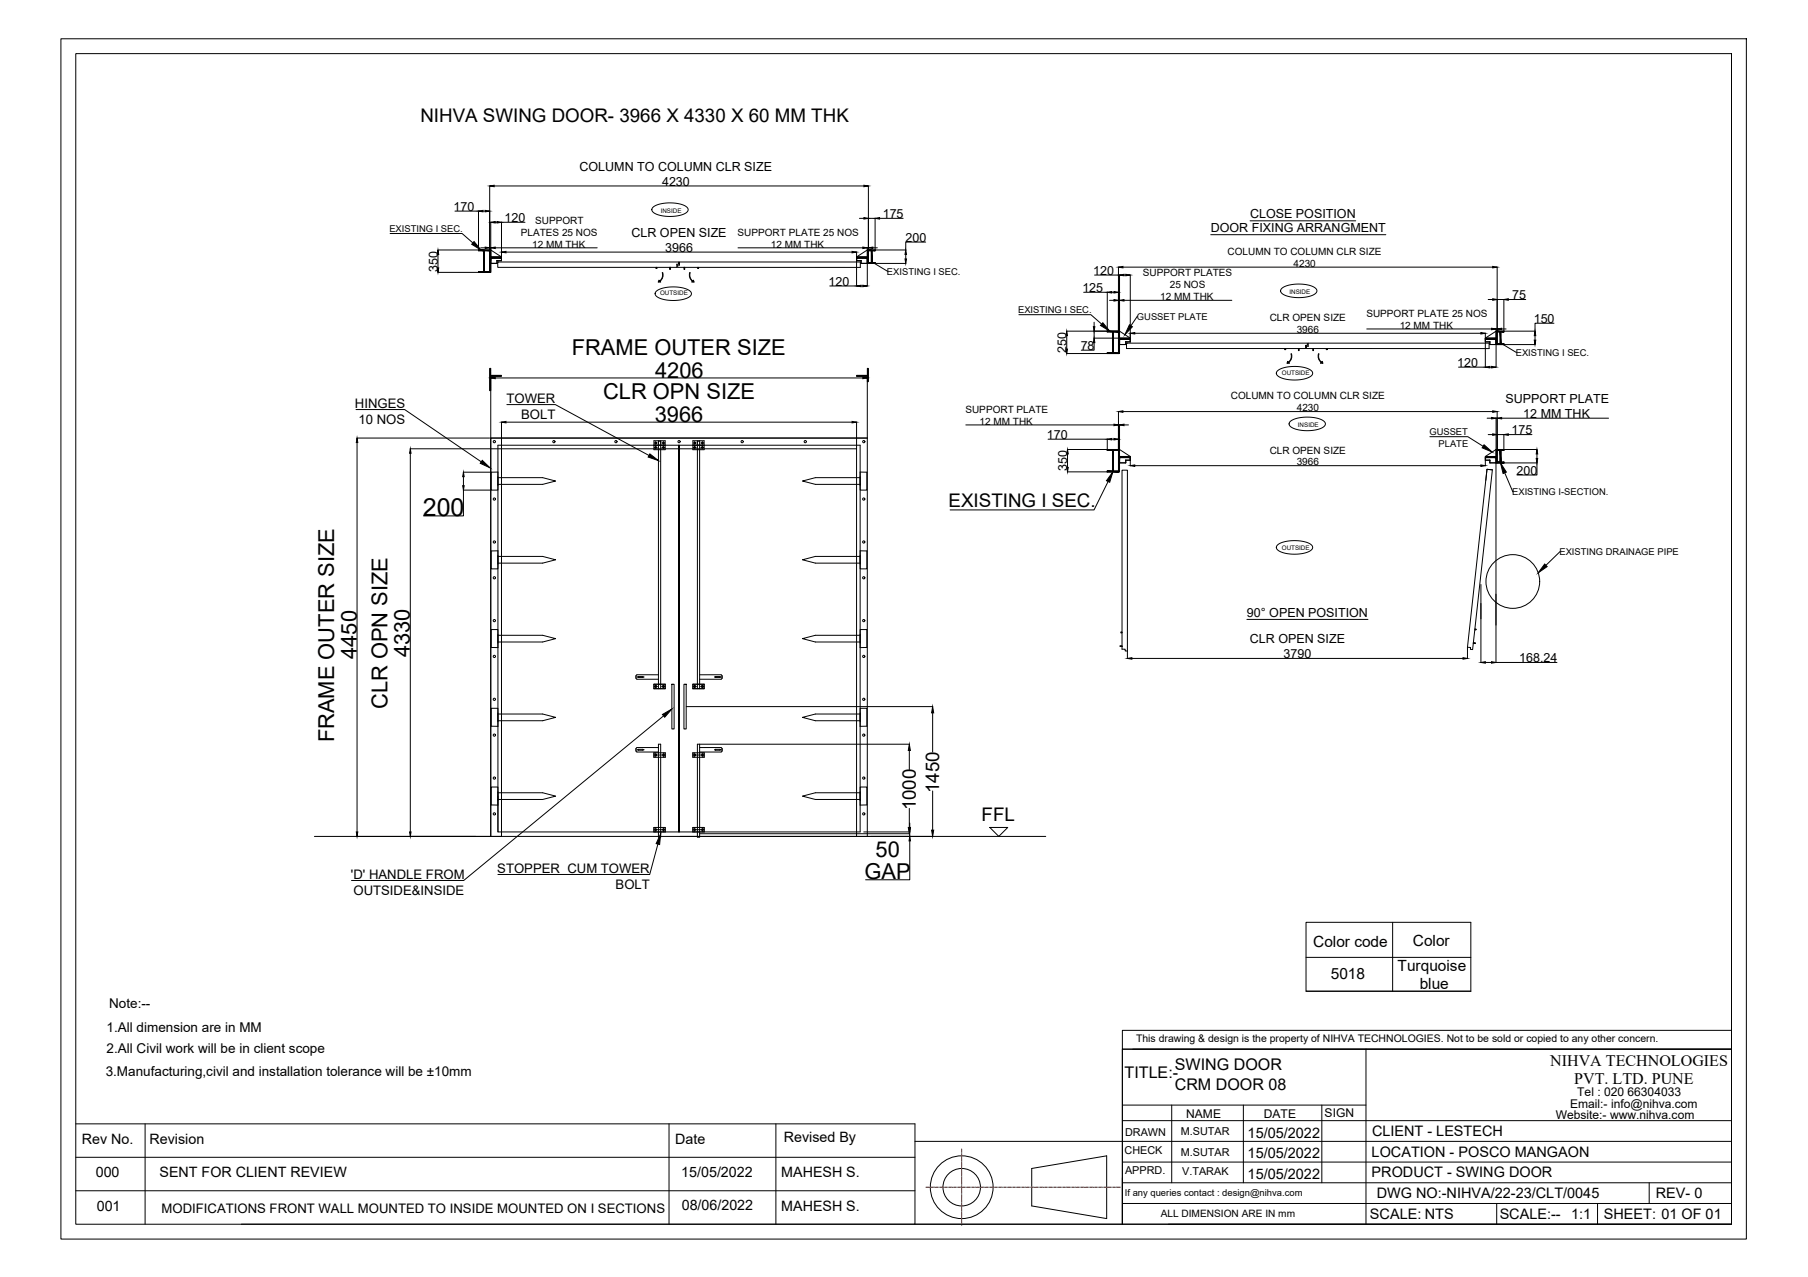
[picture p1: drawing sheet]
<svg xmlns="http://www.w3.org/2000/svg" width="841mm" height="594mm" viewBox="0 0 841 594" stroke-linecap="round" stroke-linejoin="round" font-family="sans-serif">
<!-- layer: 0 -->
<g fill="none" stroke="#000" stroke-width=".47">
<path d="M28 18h784v558h-784zM35 25h770v545h-770zM696 215v76M689 272v16M608 429h76v32h-76zM648 429v32M608 445h76M522 479h283v9h-283zM608 461h76M522 488h283v82h-283zM522 488v82h-96M527 488h278"/>
<path d="M635 488v82M522 514h113M545 514v36M578 514v36M615 514v36M35 523h391v47h-314M35 538h391M67 523v47M311 523v47M361 523v47M426 531h379M522 521h283"/>
<path d="M35 554h391M480 544l35-6v29l-35-6zM522 550h283M522 541h283M522 560h283M696 560v10M743 560v10M767 550v10M543 570h262"/>
<circle cx="704" cy="271" r="12"/>
<circle cx="447" cy="552" r="15"/>
<circle cx="447" cy="552" r="9"/>
</g>
<g fill="none" stroke="#f00" stroke-width=".47">
<path d="M447 534v2M447 536v1M447 537v1M447 538v1M447 539v1M431 552h1M432 552h1M433 552h1M435 552h.1M435 552h1M437 552h.1M437 552h2"/>
<path d="M439 552h.1M439 552h2M441 552h.1M441 552h2M443 552h.1M444 552h1M445 552h.1M446 552h1M447 552h1M447 541h.1M447 541v1M447 543h.1"/>
<path d="M447 543v2M447 545h.1M447 545v2M447 547h.1M447 547v2M447 549h.1M447 550v1M447 551h.1M447 552v1M447 553h.1M447 554v1M447 555v1"/>
<path d="M447 556v1M447 557v1M447 558v1M447 560h.1M448 552h1M449 552h1M450 552h1M451 552h1M452 552h1M454 552h.1M454 552h1M456 552h.1"/>
<path d="M456 552h2M458 552h.1M458 552h2M460 552h.1M460 552h2M462 552h.1M463 552h1M464 552h.1M465 552h1M466 552h1M467 552h1M468 552h1"/>
<path d="M469 552h1M471 552h.1M471 552h1M473 552h.1M473 552h1M475 552h.1M475 552h2M477 552h.1M477 552h2M479 552h.1M480 552h1M481 552h.1"/>
<path d="M482 552h1M483 552h.1M484 552h1M485 552h1M486 552h1M487 552h1M488 552h1M490 552h.1M490 552h1M492 552h.1M492 552h2M494 552h.1"/>
<path d="M494 552h2M496 552h.1M496 552h2M498 552h.1M499 552h1M500 552h.1M501 552h1M502 552h1M503 552h1M504 552h1M505 552h1M506 552h1"/>
<path d="M507 552h1M509 552h.1M509 552h1M511 552h.1M511 552h2M513 552h.1M513 552h2M515 552h.1M515 552h2M517 552h.1M518 552h1M519 552h.1"/>
<path d="M520 552h1M447 560v1M447 562h.1M447 562v2M447 564h.1M447 564v2M447 566h.1M447 566v2M447 568h.1M447 569v1"/>
</g>
<!-- layer: Layer3 -->
<g fill="none" stroke="#000" stroke-width=".47">
<path d="M212 98h11v19h2v9l-2 1M225 98h1M228 86v31v-1M230 87h172M304 96a15 15 0 0 1 16 1 4 4 0 0 1-4 3l-5 1a7 7 0 0 1-8-4zM404 86v30l-1 1M181 109h34l5 4M204 116h24l-3 1v9l3 1h-5M204 118v7M224 115h2M228 116v11zM228 115h.1"/>
<path d="M228 118v-1v1M228 116h.1M228 103v18v1M228 116l5 4M228 116v1M228 117h.1M228 117v1M228 118h.1M228 118v1M228 119h.1M228 119v1M228 120h.1"/>
<path d="M229 120h-1M229 120l-1 1M229 120h.1M230 120h-2M230 120h-1M230 120h.1M230 115h48M230 103h1M231 120h-1M231 120h.1M232 120h-1M232 120h.1"/>
<path d="M233 120h-1M233 120h.1M235 117h161M244 103h-11v18M343 115h58M398 117v16h-12M399 120h-1M399 120h.1M400 120h-1M400 102h2M400 120h.1M401 120h-1"/>
<path d="M401 120h.1M402 120h-1M402 120h.1M403 120h-1M403 120h.1M403 120h-5M403 116h1v7h-1zM403 120v13M403 116l-5 4M404 116h-1M404 116l-1 1M404 120h-1"/>
<path d="M404 102h3v15h-1v5h1M404 119l-1 1M404 115h-1v1M404 117h-1M404 117l-1 1M404 118h-1M404 118l-1 1M404 119h-1M406 115h2M409 102h11M421 118v2M431 113h-10v3h-17l1 1v5l-1 1h3"/>
<path d="M563 109h82M581 103h50M204 127h19M228 126v1M228 120v1M228 121h.1M228 121v1M228 122h.1M228 122v1M228 123h.1M228 123v1M228 124h.1"/>
<path d="M228 124v1M228 125h.1M228 125v1M228 126h.1M228 127h.1M228 120h5M228 122h3M228 120v2M231 121v1M231 122h.1M231 121h.1M231 122h-3v1"/>
<path d="M231 121h2M232 122h84v1h-1v1h-83v-2M233 120h-5M233 121h.1M305 136a15 15 0 0 1 17 0 4 4 0 0 1-5 3l-5 1a7 7 0 0 1-7-4zM307 131v-1l-1 1h1M308 127h.1M308 127v2l-1 2M311 124l1 1zM316 122h84v2h-85v-1h1zM318 124l1 1zM321 127h.1"/>
<path d="M321 127v2l1 2M322 131l1-1v1h-1M398 121h3M398 120h5M398 121h.1M398 121h1M401 121h.1M401 133h.1M401 122l2 1M401 121v1M401 122h.1M401 122h2"/>
<path d="M403 120l1-1-1 1M403 122h.1M403 122h1l-1 1M403 122v1M404 120l-1 1M404 121h-1h1M404 121h-1M404 121l-1 1M404 122h-1M404 122v1M407 123l6 3M407 122v1"/>
<path d="M407 123h14M504 136h11v18h2v10h-2M509 128h12v32M516 140h2M517 136h1M520 124v30M520 140h1M522 124h172M523 140h50M523 128h1M526 128v31M596 134a15 15 0 0 1 16 1 4 4 0 0 1-4 3h-5a7 7 0 0 1-7-3z"/>
<path d="M692 139h2M696 124v30v1M696 139h4M700 139v15h-2v6h1M702 139h8M474 146h33l5 5M496 154h25M496 156v6M509 157h12M509 159v4h-6M509 150v2M509 154v3"/>
<path d="M515 154h5h-2v10h2h-5M520 154h1v10h-1zM520 154h.1M521 157h5v1M521 158h5M521 154l5 3-1 1M521 154l-1 1M521 155h-1M521 155l-1 1M521 156h-1M521 156l-1 1M521 157h-1"/>
<path d="M521 157l-1 1M521 158l-1 1M521 159h-1M521 159l-1 1M521 160h-1M521 158l1-1-1 1M521 158h.1M521 157v1M522 157l-1 1M522 157v1M523 157l-1 1M523 157v1"/>
<path d="M523 157v1v-1M524 157l-1 1M524 159v1M524 159h.1M524 159h2M524 160h84v1h-1v1h-83v-2h1M524 157v1M524 158l1-1-1 1M525 157l-1 1M525 157v1M525 158h.1M526 158h.1"/>
<path d="M526 159h.1M526 159h-2M528 155h161M529 147l-3 5M609 160h84v2h-85v-1h1zM636 153h58M691 159h2M691 158h5M691 158v-1h5v14M691 155v16h-13M691 159h.1M691 157h.1"/>
<path d="M691 158h.1M691 157v1M692 158h.1M692 157l-1 1M692 157v1M693 157l-1 1M693 157l-1 1 1-1M693 159h.1M693 159v1M693 157v1M694 158v-1v1M694 157l-1 1"/>
<path d="M695 157l-1 1M695 157v1M696 158v2M696 154v6zM696 154l-5 3M696 154h.1M696 160h-3M696 157l-1 1h1M696 157v1M696 153v1M696 154v1M696 155h.1"/>
<path d="M696 155v1M696 156h.1M696 156v1M696 157l-1 1 1-1M696 158h.1M696 158v1M696 159h.1M696 159v1M696 160h.1M699 153h2M700 160h.1M714 156v2"/>
<path d="M723 150h-9v4h-18h2v6h-2h4M228 176v213v-185h175h-175M228 172v1M228 178h.1M228 171v1M228 172h.1M228 173h.1M228 173v1M228 174h.1M228 174v1M228 175h.1M228 175v1"/>
<path d="M228 176h.1M228 176v1M228 176v1v-1M228 177h.1M228 177v1M228 178v1M228 179h.1M228 179v1M228 179v1v-1M228 180h.1M229 175h-1M229 175l-1 1"/>
<path d="M229 175h.1M230 175h-1M230 175h.1M230 176h171M231 175h-1M231 175h.1M232 175h-1M232 175h.1M233 175h-1M233 175h.1M399 175h.1M399 175h-1"/>
<path d="M400 175h-1M400 175h.1M401 175h-1M401 175h.1M402 175h-1M402 175h.1M403 175h-1M403 175h.1M403 176v213M403 174h1h-1M403 177h1h-1M403 171h.1"/>
<path d="M404 171l-1 1M404 174l-1 1M404 172h-1M404 172l-1 1M404 172l-1 1 1-1M404 173h-1M404 173l-1 1M404 174h-1M404 175h-1M404 175l-1 1M404 176h-1M404 176l-1 1"/>
<path d="M404 177h-1M404 177l-1 1M404 177v1M496 164h19M520 164l1-1-1 1M521 164h-1M521 160l-1 1M521 161h-1M521 161l-1 1M521 162h-1M521 162l-1 1M521 163h-1"/>
<path d="M521 164h.1M521 160h.1M521 160h3M524 160h.1M524 160h-3M594 173a15 15 0 0 1 16 0 4 4 0 0 1-4 3l-5 1a7 7 0 0 1-7-4zM601 165a3 3 0 0 1-2 4h1h-1l1-2zM604 162v1zM611 162v1zM614 165v2l1 2h-1h1a3 3 0 0 1-2-4M693 171h1M693 160h3"/>
<path d="M699 160l6 4M700 160h14M166 191h22l36 24M228 181h.1M228 180v1M228 181v1M228 182h.1M233 196v13h-42M235 196h161M236 188h22l44 24M398 196v193M449 198h69"/>
<path d="M520 198h1v11M520 191v18M522 191h172M523 198h2M600 196a15 15 0 0 1 16 1 4 4 0 0 1-4 3h-5a7 7 0 0 1-7-3zM692 195h2M696 194v15M696 195h.1M696 191v18M699 195h49M166 204h62M166 206v181"/>
<path d="M191 211v176M216 220h12M228 220h4v8h-4zM232 207h84v180h-84zM304 207h5v-2h-5v4h5v-2M304 208h2M304 206h2M305 205v2M305 207v2M306 206v-1h1v1M306 205v115M307 205v115"/>
<path d="M308 208h1M308 206h1M309 205v2M309 207v2M316 207h84v180h-84zM322 207v2h6v-4h-6v2h6M322 208h2M322 206h2M323 205v2M323 207v2M324 205v115M325 205h-1v1"/>
<path d="M325 205v115M326 208h1M326 206h1M327 205v2M327 207v2M398 209h-165v180M400 220h3v8h-3zM488 204h27M497 209h23h-2v10l2 1h-5M497 220h18M497 211v6M515 204v5h2v10l-2 1"/>
<path d="M517 204h1M520 209h1v11h-1zM520 215h1l-1 1M520 218h1l-1 1M520 209h.1M521 209h-1M521 212v3M521 209l5 3-1 1M521 213h5M521 209l-1 1M521 210h-1M521 210l-1 1"/>
<path d="M521 211h-1h1M521 211h-1M521 211l-1 1M521 212h-1M521 212l-1 1M521 213l-1 1M521 213l-1 1h1M521 214h-1M521 214l-1 1M521 215h-1M521 215l-1 1M521 216h-1"/>
<path d="M521 216l-1 1M521 216l-1 1h1M521 217h-1M521 217l-1 1M521 218l-1 1M521 219h-1M521 219l-1 1M521 219v1M521 215h.1M521 213h.1M521 215h3M521 213h5v4"/>
<path d="M521 212v1M522 212l-1 1M522 219h2v84h-1v-1h-1zM522 212v1M523 212l-1 1M523 212v1M524 212l-1 1M524 215h.1M524 214v1M524 214h.1M524 214h2M524 212v1"/>
<path d="M525 212l-1 1M525 212v1M526 212l-1 1M526 214h.1M526 213h.1M526 213v-1h-5l-1 1M526 213h-1M528 217h161M665 203h18l7 5M691 213v4M691 214h.1M691 214h2"/>
<path d="M691 213h.1M691 213h5M691 212h.1M691 212v1M692 213h.1M692 212l-1 1 1-1M692 218l-9 83h1v1h1l9-83M692 218l2 1M692 212l-1 1M692 202h2M692 212v1M693 212l-1 1"/>
<path d="M693 214h-2M693 214h.1M693 214v1M693 215h.1M693 212v1M694 212l-1 1M694 212v1M694 219l-2-1-1 5M695 212l-1 1 1-1M695 212v1M696 212l-1 1M696 213h.1"/>
<path d="M696 215h.1M696 213h-1M696 213v2M696 213h-5M696 212h-5v1M696 209v6zM696 210v-1v1M696 211v1M696 214v1M696 209l-5 3M696 209h.1M696 214v1h-3"/>
<path d="M696 212v1M696 202h4v7h-2v6h1M696 209v1M696 210h.1M696 210v1M696 211h.1M696 212h.1M696 213v1M696 214h.1M700 215h.1M700 215h15v6h-9M700 220l4 9"/>
<path d="M702 202h11M715 211v2M715 209h-19h2v6h-2h4M216 222v4M228 228h-12v12h-19M232 222h20l6 2-6 1h-20M232 222v4M400 222h-21l-6 2 6 1h21M515 224l-6 13h-67M228 256h4v9h-4zM232 259h20l6 1-6 2h-20M232 258v4"/>
<path d="M400 259h-21l-6 1 6 2h21M400 256h3v9h-3zM594 254a15 15 0 0 1 16 0 4 4 0 0 1-4 3l-5 1a7 7 0 0 1-7-4zM726 257l-7 6M696 276v32h28M228 293h4v8h-4zM232 296h20l6 1-6 2h-20M232 295v4M400 296h-21l-6 1 6 2h21M400 293h3v8h-3zM580 288h56M685 299h1z"/>
<path d="M689 281v27M296 314v2M297 315h.1M297 315h2M299 315h.1M304 318h5v2h-5zM304 319h2M305 319v1M306 314h-10v2h10M308 319h1M309 319v1M313 318h1v21h-1z"/>
<path d="M318 318h1v21h-1zM322 318h6v2h-6zM322 319h2M323 319v1M325 314h10h1l-1 2h-10M326 319h1M327 319v1M333 315h.1M333 315h2M335 315h.1M336 314v2M521 300l1 1z"/>
<path d="M524 303v3M527 306h154M683 301v5M691 308h3M228 330h4v8h-4zM232 332h20l6 2-6 1h-20M232 332v4M309 333l-93 77h-52M319 329h115M400 332h-21l-6 2 6 1h21M400 330h3v8h-3zM434 332v18"/>
<path d="M296 348v1M297 349h.1M297 349h2M299 349h.1M304 350h5v2h-5zM304 351h5M305 350v2M306 346h1v43h-1zM306 348h-10v2h10M309 350v2M322 350h6v2h-6zM322 351h6"/>
<path d="M323 350v2M325 346v43h-1v-43h99M325 348h11l-1 2h-10M327 350v2M333 349h.1M333 349h2M335 349h.1M336 348v1M423 349v9M228 366h4v9l-4-1zM232 369h20l6 1-6 2h-20M232 368v19"/>
<path d="M400 369h-21l-6 1 6 2h21M400 366h3v8l-3 1zM423 376v9M434 368v18M146 389h340M304 385h5v2h-5zM304 386h5M305 385v2M306 393l-4 14h-70M309 385v2M322 387v-2h6v2M322 386h6"/>
<path d="M323 385v2M325 388h98M327 385v2M402 387h21v2M423 391v18h-20M423 383v2M460 385h9l-4 4z"/>
<circle cx="305" cy="125" r=".3"/>
<circle cx="325" cy="125" r=".3"/>
<circle cx="598" cy="162" r=".3"/>
<circle cx="617" cy="162" r=".3"/>
<circle cx="230" cy="205" r=".5"/>
<circle cx="258" cy="205" r=".5"/>
<circle cx="287" cy="205" r=".5"/>
<circle cx="305" cy="208" r=".4"/>
<circle cx="305" cy="206" r=".4"/>
<circle cx="309" cy="208" r=".4"/>
<circle cx="309" cy="206" r=".4"/>
<circle cx="316" cy="205" r=".5"/>
<circle cx="323" cy="208" r=".4"/>
<circle cx="323" cy="206" r=".4"/>
<circle cx="327" cy="208" r=".4"/>
<circle cx="327" cy="206" r=".4"/>
<circle cx="345" cy="205" r=".5"/>
<circle cx="375" cy="205" r=".5"/>
<circle cx="402" cy="205" r=".5"/>
<circle cx="230" cy="232" r=".5"/>
<circle cx="402" cy="232" r=".5"/>
<circle cx="230" cy="252" r=".5"/>
<circle cx="402" cy="252" r=".5"/>
<circle cx="230" cy="269" r=".5"/>
<circle cx="402" cy="269" r=".5"/>
<circle cx="230" cy="289" r=".5"/>
<circle cx="402" cy="289" r=".5"/>
<circle cx="522" cy="294" r=".3"/>
<circle cx="686" cy="293" r=".3"/>
<circle cx="230" cy="305" r=".5"/>
<circle cx="305" cy="319" r=".4"/>
<circle cx="309" cy="319" r=".4"/>
<circle cx="323" cy="319" r=".4"/>
<circle cx="327" cy="319" r=".4"/>
<circle cx="402" cy="305" r=".5"/>
<circle cx="230" cy="325" r=".5"/>
<circle cx="402" cy="325" r=".5"/>
<circle cx="230" cy="342" r=".5"/>
<circle cx="305" cy="351" r=".4"/>
<circle cx="309" cy="351" r=".4"/>
<circle cx="323" cy="351" r=".4"/>
<circle cx="327" cy="351" r=".4"/>
<circle cx="402" cy="342" r=".5"/>
<circle cx="230" cy="379" r=".5"/>
<circle cx="230" cy="362" r=".5"/>
<circle cx="402" cy="362" r=".5"/>
<circle cx="402" cy="379" r=".5"/>
<circle cx="305" cy="386" r=".4"/>
<circle cx="309" cy="386" r=".4"/>
<circle cx="323" cy="386" r=".4"/>
<circle cx="327" cy="386" r=".4"/>
</g>
<g fill="#000" stroke="#000" stroke-width=".47">
<path d="M223 98h2v1zM226 98h2l-2 1zM228 87l2-1v1zM402 86l2 1h-2zM204 116v2h-1zM221 112l3 4-5-2zM226 115h2l-2 1zM228 115h2v1zM228 103h2v1zM231 103h2l-2 1zM233 117h2v1zM396 117h2l-2 1z"/>
<path d="M401 115h2l-2 1zM402 101l2 1h-2zM404 115h2v1zM407 102l2-1v1zM421 116l1 2h-1zM203 125h1v2zM398 133h3zM401 133h2h-2zM421 120h1l-1 3zM515 136h2zM518 136h2h-2zM518 139l2 1h-2z"/>
<path d="M520 124h2v1zM521 140l2-1v1zM521 128h2zM524 128h2h-2zM694 124h2l-2 1zM694 139h2l-2 1zM700 139h2v1zM496 154l1 2h-1zM509 152v2zM509 157v2zM513 150l3 4-4-3zM525 151l2 1-4 4z"/>
<path d="M526 155h2zM689 155h2h-2zM694 153h2h-2zM696 153h3zM714 158v2zM714 154v2zM228 176l2-1v1zM401 175l2 1h-2zM496 162h1l-1 2zM691 171l2-1v1zM694 170l2 1h-2zM233 196h2v1z"/>
<path d="M396 196h2l-2 1zM518 197l2 1h-2zM520 191h2v1zM521 198l2-1v1zM694 194l2 1h-2zM694 191h2l-2 1zM696 195l3-1v1zM166 204v2zM191 209v2zM224 214l4 4-5-2zM302 211l4 3-4-1zM497 209v2h-1z"/>
<path d="M496 217h1v3zM515 204h2v1zM518 204h2l-2 1zM526 217l2-1v1zM689 216l2 1h-2zM690 207l4 3-5-2zM694 202h2l-2 1zM700 202h2v1zM715 209v2zM715 213v2zM216 220v2h-1zM215 226h1v2z"/>
<path d="M518 220l-2 4h-1zM698 215l3 5h-2zM719 262l1 2-4 2zM524 306h3v1zM681 306h2l-2 1zM689 308h2v1zM694 308h2l-2 1zM308 332l5-2-4 4zM434 329v3h-1zM423 346v3zM166 387v2zM191 387v2z"/>
<path d="M307 388v5l-2-1zM423 385v3zM423 385h1l-1 2zM423 389l1 2h-1zM433 386h1v3z"/>
<path d="M225 117v9zM225 117v9z"/>
<path d="M223 116l5 1zM223 116l5 1z"/>
<path d="M405 117l1 5zM405 117l1 5z"/>
<path d="M404 116l3 1zM404 116l3 1z"/>
<path d="M223 126l5 1zM223 126l5 1z"/>
<path d="M404 122l3 1zM404 122l3 1z"/>
<path d="M517 154l1 10zM517 154l1 10z"/>
<path d="M515 154h5zM515 154h5z"/>
<path d="M698 154v6zM698 154v6z"/>
<path d="M696 154h4zM696 154h4z"/>
<path d="M696 160h4zM696 160h4z"/>
<path d="M515 164h5zM515 164h5z"/>
<path d="M517 209l1 10zM517 209l1 10z"/>
<path d="M517 209l1 10zM517 209l1 10z"/>
<path d="M515 209h5zM515 209h5z"/>
<path d="M515 219l5 1zM515 219l5 1z"/>
<path d="M515 209h5zM515 209h5z"/>
<path d="M515 219l5 1zM515 219l5 1z"/>
<path d="M698 209v6zM698 209v6z"/>
<path d="M698 209v6zM698 209v6z"/>
<path d="M696 209h4zM696 209h4z"/>
<path d="M696 215h4zM696 215h4z"/>
<path d="M696 209h4zM696 209h4z"/>
<path d="M696 215h4zM696 215h4z"/>
</g>
<text font-size="11.6" x="197" y="240">200</text>
<g font-size="10.2">
<text x="266" y="165">FRAME OUTER SIZE</text>
<text x="305" y="176">4206</text>
<text x="281" y="186">CLR OPN SIZE</text>
<text x="305" y="196">3966</text>
<text x="191" y="306" transform="rotate(-90 191 306)">4330</text>
<text x="166" y="307" transform="rotate(-90 166 307)">4450</text>
<text x="180" y="330" transform="rotate(-90 180 330)">CLR OPN SIZE</text>
<text x="155" y="345" transform="rotate(-90 155 345)">FRAME OUTER SIZE</text>
<text x="407" y="399">50</text>
<text x="402" y="409">GAP</text>
</g>
<g font-size="8.7">
<text x="196" y="57">NIHVA SWING DOOR- 3966 X 4330 X 60 MM THK</text>
<text x="441" y="236">EXISTING I SEC.</text>
<text x="437" y="369" transform="rotate(-90 437 369)">1450</text>
<text x="426" y="377" transform="rotate(-90 426 377)">1000</text>
<text x="457" y="382">FFL</text>
</g>
<g font-size="7.5">
<text x="547" y="498">SWING DOOR</text>
<text x="721" y="496">NIHVA TECHNOLOGIES</text>
<text x="523" y="501">TITLE:-</text>
<text x="546" y="507">CRM DOOR 08</text>
<text x="732" y="504">PVT. LTD. PUNE</text>
</g>
<g font-size="7.2">
<text x="611" y="440">Color code</text>
<text x="657" y="440">Color</text>
<text x="619" y="455">5018</text>
<text x="650" y="452">Turquoise</text>
<text x="660" y="460">blue</text>
</g>
<g font-size="6.7">
<text x="580" y="529">15/05/2022</text>
<text x="638" y="528">CLIENT - LESTECH</text>
<text x="580" y="539">15/05/2022</text>
<text x="638" y="538">LOCATION - POSCO MANGAON</text>
<text x="580" y="548">15/05/2022</text>
<text x="638" y="548">PRODUCT - SWING DOOR</text>
<text x="640" y="557">DWG NO:-NIHVA/22-23/CLT/0045</text>
<text x="770" y="557">REV- 0</text>
<text x="637" y="567">SCALE: NTS</text>
<text x="698" y="567">SCALE:--</text>
<text x="731" y="567">1:1</text>
<text x="746" y="567">SHEET: 01 OF 01</text>
</g>
<g font-size="6.6">
<text x="38" y="532">Rev No.</text>
<text x="70" y="532">Revision</text>
<text x="314" y="532">Date</text>
<text x="365" y="531">Revised By</text>
<text x="45" y="548">000</text>
<text x="74" y="548">SENT FOR CLIENT REVIEW</text>
<text x="317" y="547">15/05/2022</text>
<text x="363" y="548">MAHESH S.</text>
<text x="45" y="563">001</text>
<text x="317" y="563">08/06/2022</text>
<text x="363" y="563">MAHESH S.</text>
</g>
<g font-size="6.3">
<text x="51" y="469">Note:--</text>
<text x="50" y="480">1.All dimension are in MM</text>
<text x="50" y="490">2.All Civil work will be in client scope</text>
<text x="49" y="500">3.Manufacturing,civil and installation tolerance will be ±10mm</text>
</g>
<g font-size="6.1">
<text x="165" y="190">HINGES</text>
<text x="236" y="187">TOWER</text>
<text x="167" y="197">10 NOS</text>
<text x="242" y="195">BOLT</text>
<text x="231" y="406">STOPPER CUM TOWER</text>
<text x="163" y="409">'D' HANDLE FROM</text>
<text x="286" y="413">BOLT</text>
<text x="164" y="416">OUTSIDE&amp;INSIDE</text>
<text x="75" y="564">MODIFICATIONS FRONT WALL MOUNTED TO INSIDE MOUNTED ON I SECTIONS</text>
</g>
<g font-size="5.8">
<text x="270" y="79">COLUMN TO COLUMN CLR SIZE</text>
<text x="308" y="86">4230</text>
<text x="211" y="98">170</text>
<text x="411" y="101">175</text>
<text x="581" y="102">CLOSE POSITION</text>
<text x="235" y="103">120</text>
<text x="563" y="108">DOOR FIXING ARRANGMENT</text>
<text x="294" y="110">CLR OPEN SIZE</text>
<text x="421" y="113">200</text>
<text x="309" y="117">3966</text>
<text x="204" y="126" transform="rotate(-90 204 126)">350</text>
<text x="509" y="128">120</text>
<text x="385" y="133">120</text>
<text x="503" y="136">125</text>
<text x="703" y="139">75</text>
<text x="713" y="150">150</text>
<text x="496" y="164" transform="rotate(-90 496 164)">250</text>
<text x="503" y="163">78</text>
<text x="678" y="171">120</text>
<text x="700" y="188">SUPPORT PLATE</text>
<text x="709" y="195">12 MM THK</text>
<text x="703" y="202">175</text>
<text x="487" y="204">170</text>
<text x="496" y="219" transform="rotate(-90 496 219)">350</text>
<text x="705" y="221">200</text>
<text x="580" y="287">90° OPEN POSITION</text>
<text x="581" y="299">CLR OPEN SIZE</text>
<text x="597" y="306">3790</text>
<text x="707" y="308">168.24</text>
</g>
<g font-size="5.6">
<text x="734" y="510">Tel : 020 66304033</text>
<text x="730" y="516">Email:- info@nihva.com</text>
<text x="552" y="520">NAME</text>
<text x="588" y="520">DATE</text>
<text x="616" y="520">SIGN</text>
<text x="724" y="521">Website:- www.nihva.com</text>
</g>
<g font-size="5">
<text x="523" y="528">DRAWN</text>
<text x="549" y="528">M.SUTAR</text>
<text x="523" y="537">CHECK</text>
<text x="549" y="538">M.SUTAR</text>
<text x="523" y="546">APPRD.</text>
<text x="550" y="546">V.TARAK</text>
</g>
<text font-size="4.9" x="528" y="485">This drawing &amp; design is the property of NIHVA TECHNOLOGIES. Not to be sold or copied to any other concern.</text>
<g font-size="4.7">
<text x="249" y="104">SUPPORT</text>
<text x="242" y="110">PLATES 25 NOS</text>
<text x="343" y="110">SUPPORT PLATE 25 NOS</text>
<text x="248" y="115">12 MM THK</text>
<text x="359" y="115">12 MM THK</text>
<text x="571" y="119">COLUMN TO COLUMN CLR SIZE</text>
<text x="602" y="124">4230</text>
<text x="532" y="129">SUPPORT PLATES</text>
<text x="544" y="134">25 NOS</text>
<text x="540" y="140">12 MM THK</text>
<text x="591" y="149">CLR OPEN SIZE</text>
<text x="636" y="147">SUPPORT PLATE 25 NOS</text>
<text x="603" y="155">3966</text>
<text x="651" y="153">12 MM THK</text>
<text x="573" y="186">COLUMN TO COLUMN CLR SIZE</text>
<text x="603" y="191">4230</text>
<text x="449" y="192">SUPPORT PLATE</text>
<text x="456" y="198">12 MM THK</text>
<text x="591" y="211">CLR OPEN SIZE</text>
<text x="603" y="217">3966</text>
<text x="540" y="566">ALL DIMENSION ARE IN mm</text>
</g>
<g font-size="4.4">
<text x="181" y="108">EXISTING I SEC.</text>
<text x="413" y="128">EXISTING I SEC.</text>
<text x="474" y="146">EXISTING I SEC.</text>
<text x="529" y="149">GUSSET PLATE</text>
<text x="705" y="166">EXISTING I SEC.</text>
<text x="665" y="203">GUSSET</text>
<text x="669" y="208">PLATE</text>
<text x="703" y="230">EXISTING I-SECTION.</text>
<text x="725" y="258">EXISTING DRAINAGE PIPE</text>
<text x="523" y="556">If any queries contact : design@nihva.com</text>
</g>
<g font-size="2.9">
<text x="307" y="99">INSIDE</text>
<text x="307" y="137">OUTSIDE</text>
<text x="600" y="137">INSIDE</text>
<text x="596" y="175">OUTSIDE</text>
<text x="604" y="199">INSIDE</text>
<text x="596" y="256">OUTSIDE</text>
</g>
</svg>
